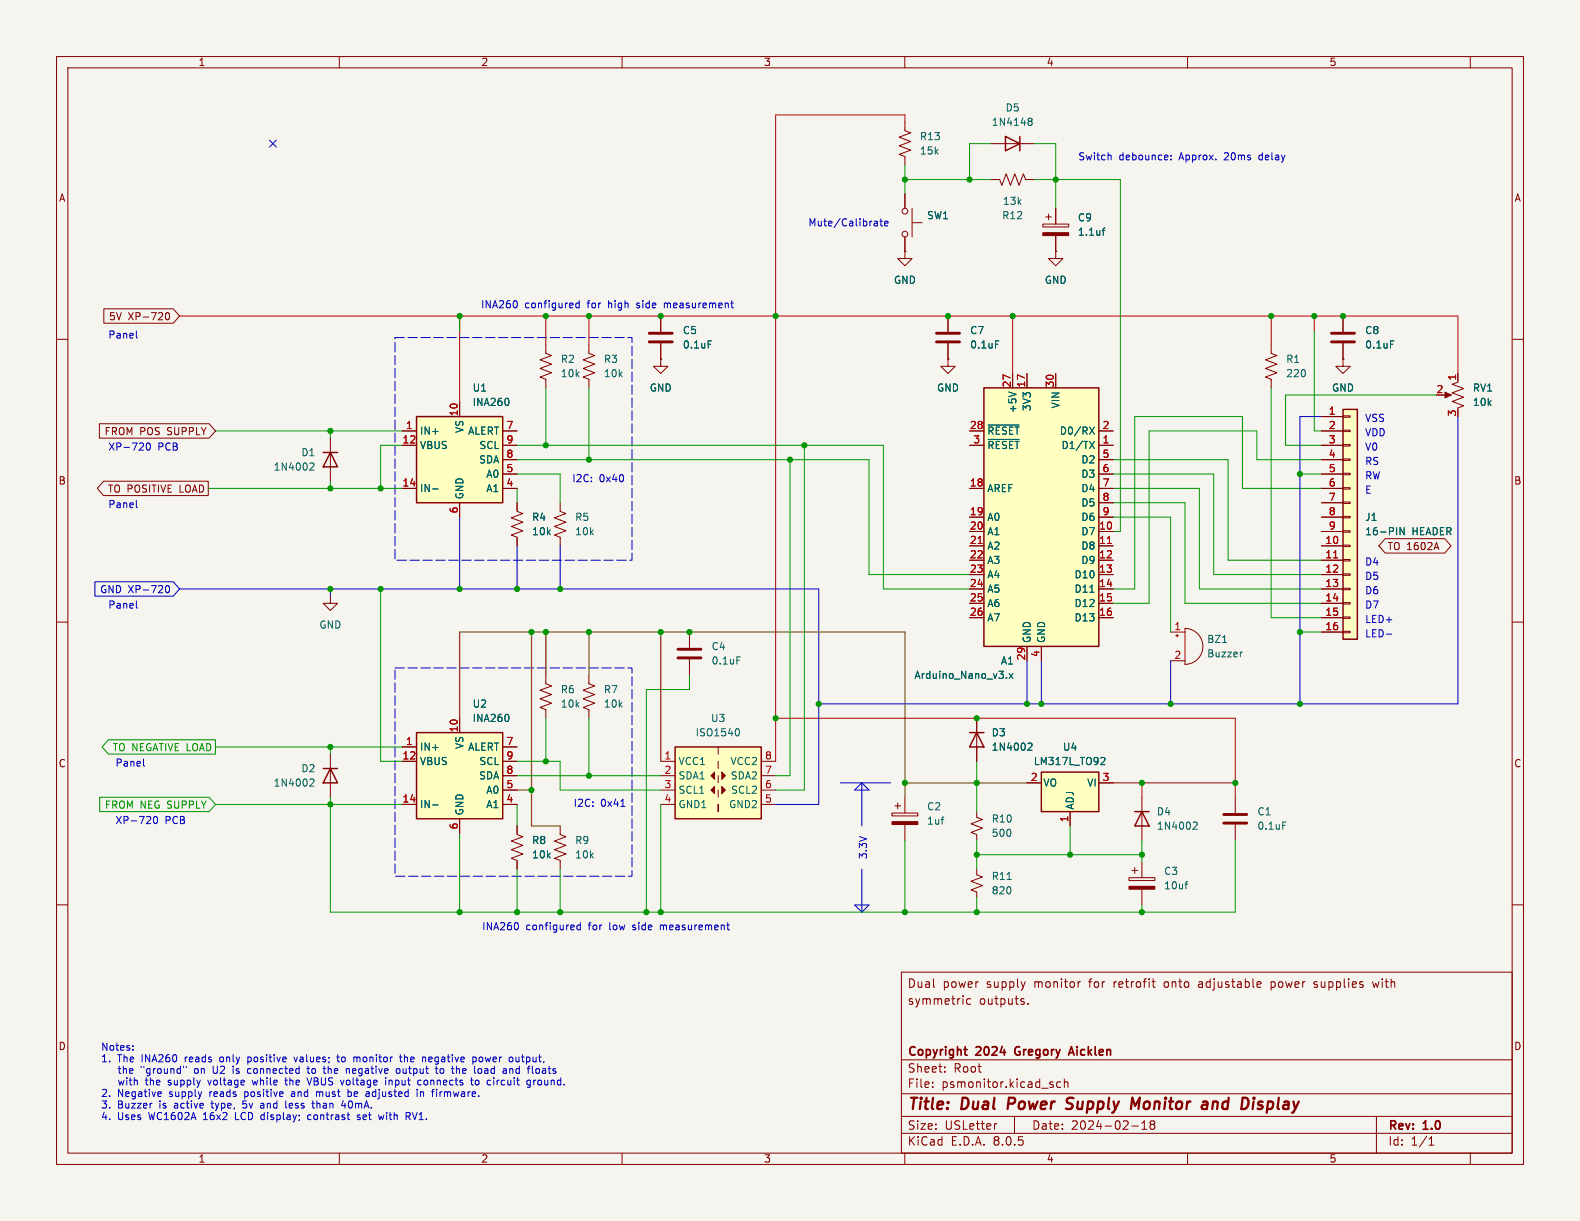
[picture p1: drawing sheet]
<svg xmlns="http://www.w3.org/2000/svg" width="279mm" height="216mm" viewBox="0 0 279 216" stroke-linecap="round" stroke-linejoin="round" font-family="sans-serif">
<path d="M0 0h279.4v215.9h-279.4z" fill="#f5f4ef" stroke="#f5f4ef" stroke-width=".18"/>
<g fill="none" stroke="#840000" stroke-width=".18">
<path d="M10 10h259.4v195.9h-259.4zM12 12h255.4v191.9h-255.4zM60 10v2M110 10v2M160 10v2M210 10v2M260 10v2M175.3 25.4h7.6M184.4 39.6h4.6v.5h-4.6zM184.9 38.4h1M185.4 37.8v1.1M186.7 36.8v2.8"/>
<path d="M10 60h2M116.8 55.9v2.8M160 44.5v1.2h1.3l-1.3 1.3-1.3-1.3h1.3M160 44.5h.1M167.6 55.9v2.8M186.7 44.5v1.2h1.3l-1.3 1.3-1.3-1.3h1.3M186.7 44.5h.1M186.7 41.7v2.8M267.4 60h2M58.4 77.5v7.6M116.8 63.5v1.3h1.3l-1.3 1.2-1.2-1.2h1.2M116.8 63.5h.1"/>
<path d="M116.8 60.7v2.8M167.6 63.5v1.3h1.3l-1.3 1.2-1.2-1.2h1.2M167.6 63.5h.1M167.6 60.7v2.8M224.8 61v1.5l1 .4-2 .7 2 .8-2 .8 2 .7-2 .8 1 .4v1.5M10 110h2M96.5 119.4v1.5l1 .4-2 .7 2 .8-2 .8 2 .7-2 .8 1 .4v1.5M104.1 119.4v1.5l1.1 .4-2.1 .7 2.1 .8-2.1 .8 2.1 .7-2.1 .8 1 .4v1.5M267.4 110h2M10 160h2M91.4 146.1v1.5l1.1 .4-2.1 .7 2.1 .8-2.1 .7 2.1 .8-2.1 .8 1 .3v1.6M199.6 155.2h4.6v.5h-4.6z"/>
<path d="M200.2 153.9h1M200.7 153.4v1M201.9 141v7.6M201.9 152.4v2.8M201.9 157.2v2.8M218.4 141v2.8M218.4 145.8v2.8M267.4 160h2M159.4 171.9h108v32h-108zM171.6 176.7l-.4-.1-.3 .3v.4l.2 .2h.5M181.1 177.2v.3M181.3 173.6l-.4 1"/>
<path d="M181.8 177.4v.2M191.1 173.6l-.3 .1-.2 .2M203.7 173.6h.6M203.9 174.4l.4 .2M212 174.1v.4M222.8 173.6l.2 .3-.7 .2M222.9 174.5l-.1 .1M224.8 174.5l.4 .1M224.8 173.6v1.5M225.2 173.6l-.4 .1M232.4 174.5l.4 .1M232.8 173.6l-.4 .1v.1v.2l.4 .1"/>
<path d="M242.7 173.6l.3 1 .3-.7M159.4 197.4h108M159.4 193.4h108M159.4 187.4h108M164.9 192.1v.2M164.9 191.4v.1M167.1 189.4v.2M167.1 188.7v.1M176.3 198.7l-.3 .1M179.4 197.4v3M186.1 191.8l.2 .2-.2 .3M186.1 191.3l.1 .1"/>
<path d="M187.6 191.4l-.5-.1-.2 .3v.4l.1 .2h.6M188.2 191.4l.2-.1 .4 .1 .1 .9M188.2 190.8v1.5M200.1 199.1h1.2M201.9 199.7h.9M201.9 198.6l.5-.4v1.5M203.6 198.8l-.2 .3v.3l.2 .3 .5-.1 .1-.2-.1-.4-.2-.2M203.6 198.8l-.2-.3 .2-.3 .5 .1 .1 .2-.3 .3M203.6 198.8h.3M243.4 197.4v6.5M60 203.9v2M110 203.9v2"/>
<path d="M159.4 200.4h108M160 203.9v2M210 203.9v2M252.7 202.5h.9M252.7 201.4l.4-.4v1.5M260 203.9v2"/>
</g>
<path d="M178.4 194.1l-.2 2M189.5 195.9a.85 .85 0 0 1-1 .1M189.6 194.1l-.7 .1a.46 .46 0 0 0-.3 .5 .46 .46 0 0 0 .4 .4l.5 .1M200.7 195.5l.9-1.4-.3 2M214.5 194.8l-.1 1.3M215.1 194.8l-.6 .2M222.4 196l.5 .1M222.8 194.8l-.2 .1-.1 .3 .2 .2h.3" fill="none" stroke="#840000" stroke-width=".4"/>
<path d="M170.5 185.6h.5M170.9 186.6h.1M179.6 185.3l-.1 .4 .1 .7M189 186.6l.5-1.5 .5 1.5M189.1 186.1h.7" fill="none" stroke="#840000" stroke-width=".3"/>
<path d="M114.8 58.9h4.1M165.6 58.9h4.1M114.8 60.5h4.1M165.6 60.5h4.1M216.4 145.5h4.1M216.4 144h4.1" fill="none" stroke="#840000" stroke-width=".51"/>
<g fill="none" stroke="#006464" stroke-width=".18">
<path d="M181.9 21.4h.1M181.9 21l.4-.1 .2 .1v.2l-.2 .2M182 21.4h.3M182 21.4l-.1 .1M182.3 21.4l.2 .3v.3l-.2 .2-.4-.1M194.9 40.8h.5M195.4 40.3l-.3 .2v1.1M125.2 60.3h.6M176 60.3h.6M55 81.9h.4l.1 .3-.8 .9h.8M209.5 156.3h.5M210 155.9l-.2 .1"/>
<path d="M211.2 145.4h.4l.1 .3-.8 .9h.8M226.8 145.4h.6"/>
</g>
<path d="M177.8 24.1l2.5 1.3-2.5 1.3zM180.3 24.1v2.6M57.1 80h2.6M58.4 80l1.3 2.6h-2.6zM200.7 143.5h2.5M201.9 143.5l1.3 2.6h-2.5z" fill="none" stroke="#840000" stroke-width=".25"/>
<g fill="#840000" stroke="#840000" stroke-width=".18">
<path d="M199.6 156.7h4.6v.5h-4.6z"/>
<path d="M184.4 41.1h4.6v.6h-4.6z"/>
</g>
<path d="M237.5 72.4h2.5v40.6h-2.5z" fill="#ffffc2"/>
<g fill="none" stroke="#840000" stroke-width=".18">
<path d="M175.3 31.8h1.5l.4 1 .7-2.1 .8 2.1 .8-2.1 .7 2.1 .8-2.1 .4 1.1h1.5M233.7 73.7h3.8M233.7 76.2h3.8M233.7 78.7h3.8M237.5 78.6h1.3v.3h-1.3zM237.5 76.1h1.3v.2h-1.3zM237.5 73.5h1.3v.3h-1.3zM233.7 96.5h3.8M233.7 99.1h3.8M233.7 81.3h3.8M233.7 83.8h3.8M233.7 86.4h3.8"/>
<path d="M233.7 88.9h3.8M233.7 91.4h3.8M233.7 94h3.8M237.5 98.9h1.3v.3h-1.3zM237.5 96.4h1.3v.2h-1.3zM237.5 93.9h1.3v.2h-1.3zM237.5 91.3h1.3v.3h-1.3zM237.5 88.8h1.3v.2h-1.3zM237.5 86.2h1.3v.3h-1.3zM237.5 83.7h1.3v.2h-1.3zM237.5 81.2h1.3v.2h-1.3zM233.7 101.6h3.8"/>
<path d="M233.7 104.1h3.8M233.7 106.7h3.8M233.7 109.2h3.8M233.7 111.8h3.8M237.5 111.6h1.3v.3h-1.3zM237.5 109.1h1.3v.2h-1.3zM237.5 106.6h1.3v.2h-1.3zM237.5 104h1.3v.3h-1.3zM237.5 101.5h1.3v.2h-1.3zM99.1 146.1v1.5l1 .4-2.1 .7 2.1 .8-2.1 .7 2.1 .8-2.1 .8 1.1 .3v1.6"/>
</g>
<path d="M237.5 72.4h2.5v40.6h-2.5z" fill="none" stroke="#840000" stroke-width=".25"/>
<path d="M235.8 98.6h.8" fill="none" stroke="#a90000" stroke-width=".18"/>
<path d="M248.3 93.3v1.3l-.7-1.3v1.3" fill="none" stroke="#006464" stroke-width=".18"/>
<path d="M73.7 129.5h15.2v15.3h-15.2z" fill="#ffffc2"/>
<path d="M73.7 129.5h15.2v15.3h-15.2z" fill="none" stroke="#840000" stroke-width=".25"/>
<path d="M71.1 132.1h2.6M71.1 134.6h2.6M81.3 127v2.5M88.9 132.1h2.5M88.9 134.6h2.5M88.9 139.7h2.5M88.9 137.2h2.5M71.1 142.2h2.6M81.3 144.8v2.5M88.9 142.2h2.5" fill="none" stroke="#840000" stroke-width=".18"/>
<path d="M89.9 126.4l.1 .4-.1 .7M76.5 142.3h1" fill="none" stroke="#006464" stroke-width=".18"/>
<path d="M119.4 132.1h15.2v12.7h-15.2z" fill="#ffffc2"/>
<path d="M57.1 135.9h2.6M58.4 135.9l1.3 2.5h-2.6zM119.4 132.1h15.2v12.7h-15.2z" fill="none" stroke="#840000" stroke-width=".25"/>
<g fill="none" stroke="#840000" stroke-width=".18">
<path d="M237.5 55.9v2.8M96.5 61v1.5l1 .4-2 .7 2 .8-2 .8 2 .7-2 .8 1 .4v1.5M104.1 61v1.5l1.1 .4-2.1 .7 2.1 .8-2.1 .8 2.1 .7-2.1 .8 1 .4v1.5M237.5 63.5v1.3h1.3l-1.3 1.2-1.3-1.2h1.3M237.5 63.5h.1M237.5 60.7v2.8M255.3 69.9h1M257.8 67.6l-1 .3 2 .8-2 .8 2 .7-2 .8 2 .8-1 .3v.3M257.8 66v1.3M99.1 88.9v1.5l1 .4-2.1 .8 2.1 .7-2.1 .8 2.1 .8-2.1 .7 1.1 .4v1.5M58.4 105.4v1.3h1.3l-1.3 1.3-1.3-1.3h1.3M121.9 111.8v2.8"/>
<path d="M121.9 116.6v2.8M58.4 133.4v7.6M116.8 134.6h2.6M116.8 137.2h2.6M116.8 139.7h2.6M127 132.1v1.3M127 134.6v1.3M127 137.2v1.2M127 139.7v1.3M134.6 134.6h2.6M134.6 137.2h2.6M134.6 139.7h2.6"/>
<path d="M116.8 142.2h2.6M127 142.2v1.3zM134.6 142.2h2.6M172.7 153.7v1l1 .4-2 .7 2 .8-2 .8 1 .3v1.1M172.7 143.5v1l1 .4-2 .8 2 .7-2 .8 1 .4v1"/>
</g>
<g fill="#840000" stroke="#840000" stroke-width=".18">
<path d="M125.7 137.2l.7-.7v1.3z"/>
<path d="M127.6 139.1l.7 .6-.7 .6z"/>
<path d="M127.6 136.5l.7 .7-.7 .6z"/>
<path d="M125.7 139.7l.7-.6v1.2z"/>
<path d="M255.5 69.3l1.2 .6-1.2 .5z"/>
</g>
<path d="M245.9 60.3h.6M130.3 116.1h.6M55 137.7l.4 .1 .1 .3-.8 .9h.8M130.3 128.8a.68 .68 0 0 1 .5 .7 .68 .68 0 0 1-.5 .6M178.1 155.5h.7" fill="none" stroke="#006464" stroke-width=".18"/>
<path d="M235.5 58.9h4M235.5 60.5h4M119.9 116.3h4.1M119.9 114.8h4.1" fill="none" stroke="#840000" stroke-width=".51"/>
<path d="M174 68.6h20.3v45.7h-20.3z" fill="#ffffc2"/>
<path d="M174 68.6h20.3v45.7h-20.3z" fill="none" stroke="#840000" stroke-width=".25"/>
<g fill="none" stroke="#840000" stroke-width=".18">
<path d="M160 21.6v1.5l1 .4-2 .8 2 .7-2 .8 2 .7-2 .8 1 .4v1.5M171.4 78.7h2.6M171.4 76.2h2.6M179.1 66v2.6M181.6 66v2.6M186.7 66v2.6M194.3 78.7h2.5M194.3 76.2h2.5M91.4 88.9v1.5l1.1 .4-2.1 .8 2.1 .7-2.1 .8 2.1 .8-2.1 .7 1 .4v1.5M171.4 94h2.6M171.4 96.5h2.6M171.4 99.1h2.6"/>
<path d="M171.4 86.4h2.6M171.4 91.4h2.6M194.3 94h2.5M194.3 96.5h2.5M194.3 99.1h2.5M194.3 86.4h2.5M194.3 91.4h2.5M194.3 81.3h2.5M194.3 83.8h2.5M194.3 88.9h2.5M171.4 101.6h2.6M171.4 104.1h2.6"/>
<path d="M171.4 106.7h2.6M171.4 109.2h2.6M181.6 114.3v2.5M184.1 114.3v2.5M194.3 101.6h2.5M194.3 104.1h2.5M194.3 106.7h2.5M194.3 109.2h2.5M207 111.8h2.5M207 116.8h2.5M207.9 112.4h.5M208.2 112.1v.5"/>
<path d="M209.5 111.1a3.2 3.2 0 0 1 3.2 3.2 3.2 3.2 0 0 1-3.2 3.2zM157.7 143.8h4.6v.5h-4.6zM158.2 142.5h1.1M158.7 142v1M160 141v2.8M160 145.8v2.8"/>
</g>
<g fill="none" stroke="#006464" stroke-width=".18">
<path d="M174.7 75.2h5.5M174.7 77.7h5.5M178.4 69.3l1.2 .4M192.7 78l.8 1.3M192.7 75.5l.8 1.3M193.5 78l-.8 1.3M193.5 75.5l-.8 1.3M178 119.8v.2M178.5 119.1l.6 .9M179.1 119.1l-.6 .9M192.7 104.7h.8M216.2 113.6h.7"/>
<path d="M219.7 115.3l-.2 .1M166.4 144.9h.5M166.8 144.5h.1"/>
</g>
<path d="M173 96.1h.7M195.8 96.1h.7" fill="none" stroke="#a90000" stroke-width=".18"/>
<path d="M157.7 145.3h4.6v.5h-4.6z" fill="#840000" stroke="#840000" stroke-width=".18"/>
<path d="M184.1 136.5h10.2v7h-10.2z" fill="#ffffc2"/>
<path d="M171.4 129.5h2.6M172.7 129.5l1.3 2.6h-2.6zM184.1 136.5h10.2v7h-10.2z" fill="none" stroke="#840000" stroke-width=".25"/>
<g fill="none" stroke="#840000" stroke-width=".18">
<path d="M160 34.3v2.5M161.3 39.4h1.8M161.3 36.8v5.1M160 41.9v2.6M172.7 127v7.6M181.6 138.4h2.5M194.3 138.4h2.5M189.2 143.5v2.6"/>
<circle cx="160" cy="37.3" r=".51"/>
<circle cx="160" cy="41.4" r=".51"/>
</g>
<path d="M182 131.4h.4l.1 .4-.8 .9h.8M194.9 133.9l.4 .1 .1 .3-.8 .9h.8" fill="none" stroke="#006464" stroke-width=".18"/>
<path d="M73.7 73.7h15.2v15.2h-15.2z" fill="#ffffc2"/>
<path d="M73.7 73.7h15.2v15.2h-15.2z" fill="none" stroke="#840000" stroke-width=".25"/>
<g fill="none" stroke="#840000" stroke-width=".18">
<path d="M160 34.3v2.5M186.7 36.8v2.8M18.4 54.6h12.2l1.1 1.3-1.1 1.3h-12.2zM29.4 55.3h.2a.68 .68 0 0 1 .4 .6 .68 .68 0 0 1-.4 .7 .84 .84 0 0 1-.2-1.3zM116.8 55.9v2.8M160 44.5h.1M160 41.9v2.6M167.6 55.9v2.8M186.7 44.5h.1M186.7 41.7v2.8M237.5 55.9v2.8M17.6 74.9h19.4l1.1 1.3-1.1 1.3h-19.4z"/>
<path d="M71.1 76.2h2.6M71.1 78.7h2.6M81.3 71.1v2.6M88.9 76.2h2.5M88.9 78.7h2.5M116.8 63.5h.1M116.8 60.7v2.8M167.6 63.5h.1M167.6 60.7v2.8M171.4 76.2h2.6M171.4 78.7h2.6M179.1 66v2.6"/>
<path d="M181.6 66v2.6M186.7 66v2.6M194.3 76.2h2.5M194.3 78.7h2.5M233.7 76.2h3.8M233.7 78.7h3.8M233.7 73.7h3.8M237.5 63.5h.1M237.5 60.7v2.8M257.8 66v1.3M18.3 85.1h18.5v2.5h-18.5l-1.1-1.2zM71.1 86.4h2.6"/>
<path d="M81.3 88.9v2.5M88.9 86.4h2.5M88.9 83.8h2.5M88.9 81.3h2.5M91.4 88.9v1.3M91.4 95.3v1.2M171.4 86.4h2.6M171.4 96.5h2.6M171.4 99.1h2.6M171.4 91.4h2.6M171.4 94h2.6M194.3 86.4h2.5"/>
<path d="M194.3 83.8h2.5M194.3 81.3h2.5M194.3 96.5h2.5M194.3 99.1h2.5M194.3 88.9h2.5M194.3 91.4h2.5M194.3 94h2.5M233.7 86.4h3.8M233.7 83.8h3.8M233.7 81.3h3.8M233.7 96.5h3.8M233.7 99.1h3.8"/>
<path d="M233.7 88.9h3.8M233.7 91.4h3.8M233.7 94h3.8M245 95.2h10.5l1.1 1.3-1.1 1.3h-10.5l-1.2-1.3zM171.4 101.6h2.6M171.4 104.1h2.6M171.4 106.7h2.6M171.4 109.2h2.6M181.6 114.3v2.5M184.1 114.3v2.5M194.3 101.6h2.5M194.3 104.1h2.5"/>
<path d="M194.3 106.7h2.5M194.3 109.2h2.5M233.7 101.6h3.8M233.7 104.1h3.8M233.7 106.7h3.8M233.7 109.2h3.8M233.7 111.8h3.8M71.1 132.1h2.6M71.1 134.6h2.6M81.3 127v2.5M88.9 132.1h2.5M88.9 134.6h2.5"/>
<path d="M88.9 139.7h2.5M88.9 137.2h2.5M172.7 127v2.5M172.7 132.1v2.5M181.6 138.4h2.5M194.3 138.4h2.5M71.1 142.2h2.6M81.3 144.8v2.5M88.9 142.2h2.5M91.4 146.1v1.2M91.4 152.4v1.3M189.2 143.5v2.6"/>
</g>
<g fill="none" stroke="#006464" stroke-width=".18">
<path d="M194.9 40.8h.5M195.4 40.3l-.3 .2v1.1M89.9 70.6l.1 .3-.1 .7M125.2 60.3h.6M174.7 75.2h5.5M174.7 77.7h5.5M176 60.3h.6M178.4 69.3l1.2 .4M192.7 78l.8 1.3M192.7 75.5l.8 1.3M193.5 78l-.8 1.3M193.5 75.5l-.8 1.3"/>
<path d="M245.9 60.3h.6M76.5 86.5h1M248.3 93.3v1.3l-.7-1.3v1.3M178 119.8v.2M178.5 119.1l.6 .9M179.1 119.1l-.6 .9M192.7 104.7h.8M89.9 126.4l.1 .4-.1 .7M182 131.4h.4l.1 .4-.8 .9h.8M194.9 133.9l.4 .1 .1 .3-.8 .9h.8M76.5 142.3h1"/>
</g>
<path d="M19.2 130.8h18.9v2.6h-18.9l-1.1-1.3zM17.6 141h19.4l1.1 1.2-1.1 1.3h-19.4zM81.3 147.3v14h137.1v-12.7M91.4 142.2v3.9M116.8 142.2v19.1M160 148.6v12.7M201.9 160v1.3" fill="none" stroke="#008400" stroke-width=".18"/>
<path d="M47.7 24.8l1.2 1.2M48.9 24.8l-1.2 1.2M91.4 96.5v7.6M99.1 96.5v7.6M16.8 102.9h13.8l1.1 1.2-1.1 1.3h-13.8zM29.4 103.6l.2-.1a.68 .68 0 0 1 .4 .7 .68 .68 0 0 1-.4 .6 .84 .84 0 0 1-.2-1.2z" fill="none" stroke="#000084" stroke-width=".18"/>
<g fill="none" stroke="#0000c2" stroke-width=".18">
<path d="M154.7 39.1l.4 .1 .1 .8M155.2 39.9l-.5 .1M155.2 39.4l-.5 .1M155.6 39.1h.5M155.8 38.7v1.1l.3 .2M156.4 39.5l.6-.1v-.2l-.4-.1-.2 .2 .1 .6h.5M196.1 27.4l.4 .2v.7M207.1 28.1v.2M207.1 27.5v.1M24.1 58.5v1.1l.2 .2M91.4 53.3l.1 .3-.1 .7M102.4 53.2v1.2"/>
<path d="M102.4 53.6h-.3l-.3 .2 .1 .6h.5M117.5 53.6v.8M117.7 53.6l-.2 .1M129.2 53.6h.5M129.5 54.4h.2M26 78.4l.2-.1a.68 .68 0 0 1 .4 .7 .68 .68 0 0 1-.4 .6 .84 .84 0 0 1-.2-1.2zM233.7 73.7h-3.8v50.8M257.8 73.7v50.8h-113M24.1 88.5v1.1l.2 .2M81.3 91.4v12.7M24.1 106.3v1.1l.2 .1M31.7 104.1h113.1v38.1h-7.6"/>
<path d="M58.4 104.1v1.3M181.6 116.8v7.7M184.1 116.8v7.7M207 116.8v7.7M245.1 112.1h1M25.4 134.2v1.1l.2 .2M148.6 138.4h8.9M151.1 139.7l1.3-1.3 1.3 1.3zM152.4 138.4v7.7M27.3 144.4h.1a.68 .68 0 0 1 .5 .6 .68 .68 0 0 1-.5 .6 .84 .84 0 0 1-.1-1.2zM109.8 142.6h.7M152.4 153.7v7.6"/>
<path d="M91.6 163.3l.1 .3-.1 .7M102.6 163.1v1.3M102.6 163.6h-.3l-.3 .2 .1 .6h.5M116.8 163.6v.8M117 163.6l-.2 .1M128.5 163.6h.5M128.7 164.4h.3M151.1 160h2.6l-1.3 1.3zM23.5 185.6v.1M23.5 184.9v.1M28.1 193l.4 .1v.2l-.6 .2M28.5 193.8l-.4 .1"/>
<path d="M29.7 191.8h.2M29.8 191.1l-.1 .1 .2 .2M32.9 188.5v.3M34.5 189l-.1 .2 .1 .5M36.7 191l.4 .8 .3-.8M37.7 188.5v1.1l.1 .1 .4 .1M42.9 195.8l.2 .1M43.6 194.7h-.6l-.1 .6 .2-.2M43.8 186.9v1.3M43.8 187.7l.1 .1M43.9 186.9l-.1 .1M44.4 189.7l-.4 .1"/>
<path d="M44.6 191l.3 .8 .2-.6 .2 .6M46.1 195.8l.1 .1h.3M46.5 195.5h-.3l-.1 .1M50.4 191h.4M50.5 190.6v1.1l.3 .1M50.5 194.7v1.1l.2 .1M51.7 193l-.1 .1M51.7 193.4l-.2 .2 .2 .3M52 186.9l.3 .9 .3-.9M54.3 189h.5M54.5 188.5v1.1l.3 .2M54.9 197.1l-.4 .1-.1 .2 .1 .5 .4 .1"/>
<path d="M55.1 190.6l-.4 1.2M55.1 195.1h.5M55.3 194.7v1.1l.3 .1M55.4 189l-.3 .2v.4l.3 .2M56 193v.9M56.3 193l-.3 .2M58 188.5v1.3M58.4 189l-.4 .1M59.5 186.9h.5M59.7 186.5v1.1l.3 .2M60.7 194.6l-.3 .9h.8M61 195.1v.8"/>
<path d="M61.2 191.6l.2 .2M61.4 191.1l-.2 .1M61.5 192.6v1.3M62 193.1l.1 .1M62.1 193.8l-.2 .1-.4-.1M62.8 189h-.3l-.2 .1 .1 .6 .4 .1M62.8 186.9l.3 .2M62.9 189.3l-.6 .1M63.1 187.1v.7M63.3 186.9l-.2 .2M63.7 197.2l-.3-.1-.2 .3 .5 .3M63.7 197.8l-.2 .2-.3-.1"/>
<path d="M65.2 193.1l.1 .8M65.3 193.8l-.4 .1M65.3 193.3l-.4 .1M67.9 197.1l-.2 .9-.3-.6-.2 .6M68.8 191v.8M68.9 191.1h-.1M69.3 191.1v.7M70.2 189h.3l.2 .2v.5l-.2 .1-.3-.1M70.6 186.9h.5M70.8 186.5v1.1l.3 .2M71.3 189v.6l.3 .2M71.5 186.5v1.3"/>
<path d="M71.7 186.9l-.2 .1M71.8 196.7h.5l.3 .3-.2 .3-.6 .1M72.1 197.4l.5 .6M73.8 193v.9M74.4 193v.9M74.5 191.8h-.1M74.7 193l-.3 .2M75.1 191.1l-.1 .1v.5l.2 .1h.3M75.2 187l.1 .8M75.9 187v.7M76.4 187.2l-.6 .1M77.2 193v.9"/>
<path d="M77.9 189l-.1 .6 .3 .2 .3-.1 .1-.1-.1-.6M81.9 189v.7M82.4 189.3l-.6 .1M83.2 191h.5M83.6 191.8h.1M83.6 187l.4-.1 .2 .3-.1 .5h-.5M83.6 186.9v1.3M84.1 191.1l.2-.1 .3 .1 .1 .5-.1 .2h-.3l-.2-.1zM84.9 186.9l-.2 .3v.3l.2 .3M86.2 189.3h-.3l-.2 .2v.2l.5 .1M87.9 191v.8M88.2 191l-.3 .2"/>
<path d="M90.6 189l.1 .8M91.2 186.9v.7l.4 .2M91.3 189.1v.6M94.4 191v.8M94.7 191l-.3 .2M95.3 189l.1 .2-.1 .5M95.3 191l-.2 .2v.4l.2 .2"/>
</g>
<path d="M69.8 59.7h42v39.4h-42zM69.8 118.1h42v36.8h-42z" fill="none" stroke="#0000c2" stroke-width=".18" stroke-dasharray="1.7 .6"/>
<g fill="none" stroke="#009600" stroke-width=".18">
<path d="M160 31.8h15.3M160 29.2v5.1M175.3 25.4h-3.9v6.4M182.9 31.8h15.2v62.2h-1.3M182.9 25.4h3.8v11.4M81.3 55.9v2.5M232.4 58.4v17.8h1.3M38.1 76.2h33M58.4 76.2v1.3M71.1 78.7h-3.8v7.7M91.4 78.7h64.8v25.4h15.2M96.5 68.6v10.1"/>
<path d="M104.1 68.6v12.7M142.2 78.7v61h-5M224.8 68.6v40.6h8.9M254 69.9h-26.7v8.8h6.4M36.8 86.4h34.3M58.4 85.1v1.3M91.4 81.3h62.3v20.3h17.7M91.4 83.8h7.7v5.1M91.4 86.4v2.5M139.7 81.3v55.9h-2.5M196.8 86.4h15.3v17.7h21.6M196.8 83.8h17.8v17.8h19.1"/>
<path d="M196.8 81.3h20.4v17.8h16.5M196.8 88.9h12.7v17.8h24.2M196.8 91.4h10.2v20.4M229.9 83.8h3.8M233.7 86.4h-14v-12.7h-19v30.4h-3.9M233.7 81.3h-11.5v-5.1h-19v30.5h-6.4M67.3 104.1v30.5h3.8M121.9 119.4v2.5h-7.6v39.4M229.9 111.8h3.8M38.1 132.1h33M58.4 132.1v1.3M91.4 134.6h7.7v5.1h17.7"/>
<path d="M91.4 137.2h25.4M96.5 127v7.6M104.1 127v10.2M172.7 134.6v8.9M38.1 142.2h33M58.4 141v20.3h22.9M91.4 153.7v7.6M99.1 153.7v7.6M172.7 148.6v5.1M172.7 158.8v2.5M172.7 151.1h29.2M189.2 146.1v5"/>
<path d="M201.9 148.6v3.8"/>
</g>
<path d="M94 111.8v34.3h5.1M96.5 111.8v7.6M104.1 111.8v7.6M116.8 111.8v22.8M81.3 127v-15.2h78.7v29.2M91.4 139.7h2.6M160 138.4h21.6" fill="none" stroke="#848400" stroke-width=".25"/>
<path d="M160 21.6v-1.3h-22.8v114.3M31.7 55.9h226.1v10.1M81.3 55.9v15.2M96.5 55.9v5.1M104.1 55.9v5.1M179.1 55.9v10.1M224.8 55.9v5.1M232.4 55.9v2.5M137.2 127h81.2v14M196.8 138.4h21.6M201.9 138.4v2.6" fill="none" stroke="#c20000" stroke-width=".18"/>
<path d="M173 96.1h.7M195.8 96.1h.7M235.8 98.6h.8" fill="none" stroke="#a90000" stroke-width=".18"/>
<g fill="#009600" stroke="#009600" stroke-width=".18">
<circle cx="237.5" cy="55.9" r=".46"/>
<circle cx="232.4" cy="55.9" r=".46"/>
<circle cx="224.8" cy="55.9" r=".46"/>
<circle cx="229.9" cy="83.8" r=".46"/>
<circle cx="186.7" cy="31.8" r=".46"/>
<circle cx="179.1" cy="55.9" r=".46"/>
<circle cx="171.4" cy="31.8" r=".46"/>
<circle cx="172.7" cy="161.3" r=".46"/>
<circle cx="172.7" cy="151.1" r=".46"/>
<circle cx="160" cy="161.3" r=".46"/>
<circle cx="201.9" cy="138.4" r=".46"/>
<circle cx="218.4" cy="138.4" r=".46"/>
<circle cx="201.9" cy="161.3" r=".46"/>
<circle cx="201.9" cy="151.1" r=".46"/>
<circle cx="160" cy="138.4" r=".46"/>
<circle cx="172.7" cy="138.4" r=".46"/>
<circle cx="189.2" cy="151.1" r=".46"/>
<circle cx="160" cy="31.8" r=".46"/>
<circle cx="184.1" cy="124.5" r=".46"/>
<circle cx="172.7" cy="127" r=".46"/>
<circle cx="181.6" cy="124.5" r=".46"/>
<circle cx="167.6" cy="55.9" r=".46"/>
<circle cx="229.9" cy="124.5" r=".46"/>
<circle cx="207" cy="124.5" r=".46"/>
<circle cx="229.9" cy="111.8" r=".46"/>
<circle cx="91.4" cy="104.1" r=".46"/>
<circle cx="99.1" cy="104.1" r=".46"/>
<circle cx="104.1" cy="111.8" r=".46"/>
<circle cx="96.5" cy="111.8" r=".46"/>
<circle cx="137.2" cy="55.9" r=".46"/>
<circle cx="142.2" cy="78.7" r=".46"/>
<circle cx="139.7" cy="81.3" r=".46"/>
<circle cx="116.8" cy="55.9" r=".46"/>
<circle cx="104.1" cy="55.9" r=".46"/>
<circle cx="104.1" cy="81.3" r=".46"/>
<circle cx="58.4" cy="132.1" r=".46"/>
<circle cx="67.3" cy="104.1" r=".46"/>
<circle cx="81.3" cy="104.1" r=".46"/>
<circle cx="58.4" cy="104.1" r=".46"/>
<circle cx="94" cy="111.8" r=".46"/>
<circle cx="91.4" cy="161.3" r=".46"/>
<circle cx="81.3" cy="161.3" r=".46"/>
<circle cx="99.1" cy="161.3" r=".46"/>
<circle cx="58.4" cy="142.2" r=".46"/>
<circle cx="144.8" cy="124.5" r=".46"/>
<circle cx="137.2" cy="127" r=".46"/>
<circle cx="121.9" cy="111.8" r=".46"/>
<circle cx="116.8" cy="111.8" r=".46"/>
<circle cx="94" cy="139.7" r=".46"/>
<circle cx="104.1" cy="137.2" r=".46"/>
<circle cx="96.5" cy="134.6" r=".46"/>
<circle cx="114.3" cy="161.3" r=".46"/>
<circle cx="116.8" cy="161.3" r=".46"/>
<circle cx="67.3" cy="86.4" r=".46"/>
<circle cx="96.5" cy="78.7" r=".46"/>
<circle cx="81.3" cy="55.9" r=".46"/>
<circle cx="96.5" cy="55.9" r=".46"/>
<circle cx="58.4" cy="76.2" r=".46"/>
<circle cx="58.4" cy="86.4" r=".46"/>
</g>
<g font-size="2.8" fill="#840000">
<text x="160.4" y="196.8">Title:</text>
<text x="170.1" y="196.8">Dual</text>
<text x="179" y="196.8">Power</text>
<text x="190.2" y="196.8">Supply</text>
<text x="202.5" y="196.8">Monitor</text>
<text x="215.8" y="196.8">and</text>
<text x="223.6" y="196.8">Display</text>
</g>
<g font-size="2.1" fill="#840000">
<text x="160.4" y="177.9">symmetric</text>
<text x="160.4" y="174.9">Dual</text>
<text x="166.7" y="174.9">power</text>
<text x="173.1" y="177.9">outputs.</text>
<text x="174.5" y="174.9">supply</text>
<text x="183" y="174.9">monitor</text>
<text x="192.9" y="174.9">for</text>
<text x="197.3" y="174.9">retrofit</text>
<text x="206.4" y="174.9">onto</text>
<text x="212.6" y="174.9">adjustable</text>
<text x="225.6" y="174.9">power</text>
<text x="233.4" y="174.9">supplies</text>
<text x="244" y="174.9">with</text>
<text x="160.4" y="189.9">Sheet:</text>
<text x="160.4" y="187.1">Copyright</text>
<text x="168.6" y="189.9">Root</text>
<text x="172.7" y="187.1">2024</text>
<text x="180.2" y="187.1">Gregory</text>
<text x="190.4" y="187.1">Aicklen</text>
<text x="160.4" y="192.6">File:</text>
<text x="166.5" y="192.6">psmonitor.kicad_sch</text>
<text x="160.4" y="202.8">KiCad</text>
<text x="160.4" y="200">Size:</text>
<text x="167.1" y="200">USLetter</text>
<text x="168.1" y="202.8">E.D.A.</text>
<text x="175.7" y="202.8">8.0.5</text>
<text x="182.4" y="200">Date:</text>
<text x="189.4" y="200">2024-02-18</text>
<text x="245.4" y="200.2">Rev:</text>
<text x="245.4" y="202.8">Id:</text>
<text x="249.5" y="202.8">1/1</text>
<text x="251.8" y="200.2">1.0</text>
</g>
<g font-size="1.8" fill="#840000">
<text x="35" y="11.9">1</text>
<text x="85" y="11.9">2</text>
<text x="135" y="11.9">3</text>
<text x="185" y="11.9">4</text>
<text x="235" y="11.9">5</text>
<text x="10.3" y="35.9">A</text>
<text x="267.7" y="35.9">A</text>
<text x="19.2" y="56.8">5V</text>
<text x="22.6" y="56.8">XP-720</text>
<text x="18.4" y="77.2">FROM POS</text>
<text x="29.7" y="77.2">SUPPLY</text>
<text x="10.3" y="85.9">B</text>
<text x="19" y="87.3">TO POSITIVE LOAD</text>
<text x="267.7" y="85.9">B</text>
<text x="245.3" y="97.5">TO 1602A</text>
<text x="10.3" y="135.9">C</text>
<text x="267.7" y="135.9">C</text>
<text x="10.3" y="185.9">D</text>
<text x="267.7" y="185.9">D</text>
<text x="35" y="205.8">1</text>
<text x="85" y="205.8">2</text>
<text x="135" y="205.8">3</text>
<text x="185" y="205.8">4</text>
<text x="235" y="205.8">5</text>
</g>
<g font-size="1.8" fill="#006464">
<text x="175.3" y="22.5">1N4148</text>
<text x="177.7" y="19.9">D5</text>
<text x="162.6" y="27.5">15k</text>
<text x="162.6" y="25">R13</text>
<text x="163.8" y="39">SW1</text>
<text x="177.1" y="39">R12</text>
<text x="177.2" y="36.4">13k</text>
<text x="190.5" y="39.3">C9</text>
<text x="190.5" y="41.9">1.1uf</text>
<text x="158" y="50.4">GND</text>
<text x="184.7" y="50.4">GND</text>
<text x="120.7" y="59.3">C5</text>
<text x="171.5" y="59.3">C7</text>
<text x="241.3" y="59.3">C8</text>
<text x="99.1" y="64.4">R2</text>
<text x="106.7" y="64.4">R3</text>
<text x="120.7" y="61.8">0.1uF</text>
<text x="171.5" y="61.8">0.1uF</text>
<text x="227.3" y="64.4">R1</text>
<text x="241.3" y="61.8">0.1uF</text>
<text x="83.5" y="69.4">U1</text>
<text x="83.5" y="72">INA260</text>
<text x="99.1" y="66.9">10k</text>
<text x="106.7" y="66.9">10k</text>
<text x="114.8" y="69.4">GND</text>
<text x="165.6" y="69.4">GND</text>
<text x="227.3" y="66.9">220</text>
<text x="235.5" y="69.4">GND</text>
<text x="260.4" y="69.4">RV1</text>
<text x="260.4" y="72">10k</text>
<text x="74.2" y="77.1">IN+</text>
<text x="82.1" y="76.7" transform="rotate(-90 82.1 76.7)">VS</text>
<text x="82.7" y="77.1">ALERT</text>
<text x="174.5" y="77.1">~{RESET}</text>
<text x="179.9" y="73.2" transform="rotate(-90 179.9 73.2)">+5V</text>
<text x="182.5" y="72.8" transform="rotate(-90 182.5 72.8)">3V3</text>
<text x="187.3" y="77.1">D0/RX</text>
<text x="187.6" y="72.3" transform="rotate(-90 187.6 72.3)">VIN</text>
<text x="48.3" y="83.4">1N4002</text>
<text x="53.2" y="80.9">D1</text>
<text x="74.2" y="79.6">VBUS</text>
<text x="84.6" y="82.1">SDA</text>
<text x="84.7" y="79.6">SCL</text>
<text x="174.5" y="79.6">~{RESET}</text>
<text x="187.6" y="79.6">D1/TX</text>
<text x="191.1" y="82.1">D2</text>
<text x="74.2" y="87.2">IN-</text>
<text x="82.1" y="88.4" transform="rotate(-90 82.1 88.4)">GND</text>
<text x="85.9" y="87.2">A1</text>
<text x="85.9" y="84.7">A0</text>
<text x="174.5" y="87.2">AREF</text>
<text x="191.1" y="84.7">D3</text>
<text x="191.1" y="87.2">D4</text>
<text x="191.1" y="89.8">D5</text>
<text x="94" y="92.3">R4</text>
<text x="94" y="94.8">10k</text>
<text x="101.6" y="92.3">R5</text>
<text x="101.6" y="94.8">10k</text>
<text x="174.5" y="92.3">A0</text>
<text x="174.5" y="94.8">A1</text>
<text x="191.1" y="94.8">D7</text>
<text x="191.1" y="92.3">D6</text>
<text x="241.3" y="92.3">J1</text>
<text x="241.3" y="94.8">16-PIN</text>
<text x="249.7" y="94.8">HEADER</text>
<text x="174.5" y="97.4">A2</text>
<text x="174.5" y="99.9">A3</text>
<text x="191.1" y="97.4">D8</text>
<text x="191.1" y="99.9">D9</text>
<text x="174.5" y="102.5">A4</text>
<text x="174.5" y="105">A5</text>
<text x="174.5" y="107.5">A6</text>
<text x="189.9" y="102.5">D10</text>
<text x="189.9" y="105">D11</text>
<text x="189.9" y="107.5">D12</text>
<text x="56.4" y="111.4">GND</text>
<text x="174.5" y="110.1">A7</text>
<text x="182.5" y="113.8" transform="rotate(-90 182.5 113.8)">GND</text>
<text x="185" y="113.8" transform="rotate(-90 185 113.8)">GND</text>
<text x="189.9" y="110.1">D13</text>
<text x="213.4" y="113.9">BZ1</text>
<text x="125.7" y="115.2">C4</text>
<text x="125.7" y="117.7">0.1uF</text>
<text x="176.9" y="117.7">A1</text>
<text x="213.4" y="116.4">Buzzer</text>
<text x="83.5" y="125.3">U2</text>
<text x="99.1" y="122.8">R6</text>
<text x="99.1" y="125.3">10k</text>
<text x="106.7" y="122.8">R7</text>
<text x="106.7" y="125.3">10k</text>
<text x="161.6" y="120.2">Arduino_Nano_v3.x</text>
<text x="83.5" y="127.9">INA260</text>
<text x="122.9" y="130.4">ISO1540</text>
<text x="125.6" y="127.9">U3</text>
<text x="175.3" y="130.4">D3</text>
<text x="53.2" y="136.8">D2</text>
<text x="74.2" y="132.9">IN+</text>
<text x="74.2" y="135.5">VBUS</text>
<text x="82.1" y="132.5" transform="rotate(-90 82.1 132.5)">VS</text>
<text x="82.7" y="132.9">ALERT</text>
<text x="84.7" y="135.5">SCL</text>
<text x="119.9" y="135.5">VCC1</text>
<text x="129.1" y="135.5">VCC2</text>
<text x="175.3" y="132.9">1N4002</text>
<text x="182.7" y="135.5">LM317L_TO92</text>
<text x="187.9" y="132.9">U4</text>
<text x="48.3" y="139.3">1N4002</text>
<text x="74.2" y="143.1">IN-</text>
<text x="84.6" y="138">SDA</text>
<text x="85.9" y="143.1">A1</text>
<text x="85.9" y="140.6">A0</text>
<text x="119.9" y="138">SDA1</text>
<text x="119.9" y="140.6">SCL1</text>
<text x="119.9" y="143.1">GND1</text>
<text x="128.8" y="143.1">GND2</text>
<text x="129.1" y="138">SDA2</text>
<text x="129.2" y="140.6">SCL2</text>
<text x="163.8" y="143.5">C2</text>
<text x="184.4" y="139.3">VO</text>
<text x="190.1" y="143.3" transform="rotate(-90 190.1 143.3)">ADJ</text>
<text x="192.2" y="139.3">VI</text>
<text x="82.1" y="144.3" transform="rotate(-90 82.1 144.3)">GND</text>
<text x="94" y="149.5">R8</text>
<text x="101.6" y="149.5">R9</text>
<text x="163.8" y="146">1uf</text>
<text x="175.3" y="148.2">500</text>
<text x="175.3" y="145.6">R10</text>
<text x="204.5" y="144.4">D4</text>
<text x="204.5" y="146.9">1N4002</text>
<text x="222.3" y="144.4">C1</text>
<text x="222.3" y="146.9">0.1uF</text>
<text x="94" y="152">10k</text>
<text x="101.6" y="152">10k</text>
<text x="175.3" y="155.8">R11</text>
<text x="205.7" y="154.9">C3</text>
<text x="175.3" y="158.3">820</text>
<text x="205.7" y="157.5">10uf</text>
</g>
<g font-size="1.8" fill="#0000c2">
<text x="190.6" y="28.6">Switch</text>
<text x="197.9" y="28.6">debounce:</text>
<text x="208.7" y="28.6">Approx.</text>
<text x="216.8" y="28.6">20ms</text>
<text x="223.1" y="28.6">delay</text>
<text x="142.8" y="40.2">Mute/Calibrate</text>
<text x="19" y="59.9">Panel</text>
<text x="85" y="54.7">INA260</text>
<text x="92.8" y="54.7">configured</text>
<text x="104" y="54.7">for</text>
<text x="107.8" y="54.7">high</text>
<text x="113.1" y="54.7">side</text>
<text x="118.1" y="54.7">measurement</text>
<text x="241.3" y="77.2">VDD</text>
<text x="241.3" y="74.7">VSS</text>
<text x="19" y="79.8">XP-720</text>
<text x="27.9" y="79.8">PCB</text>
<text x="241.3" y="79.8">V0</text>
<text x="241.3" y="82.3">RS</text>
<text x="19" y="89.9">Panel</text>
<text x="101.1" y="85.3">I2C:</text>
<text x="106" y="85.3">0x40</text>
<text x="241.3" y="84.8">RW</text>
<text x="241.3" y="87.4">E</text>
<text x="241.3" y="100.1">D4</text>
<text x="19" y="107.7">Panel</text>
<text x="241.3" y="107.7">D7</text>
<text x="241.3" y="102.6">D5</text>
<text x="241.3" y="105.2">D6</text>
<text x="241.3" y="110.2">LED+</text>
<text x="241.3" y="112.8">LED-</text>
<text x="20.3" y="135.6">Panel</text>
<text x="101.3" y="142.8">I2C:</text>
<text x="106.2" y="142.8">0x41</text>
<text x="20.3" y="145.8">XP-720</text>
<text x="29.2" y="145.8">PCB</text>
<text x="153.5" y="152" transform="rotate(-90 153.5 152)">3.3V</text>
<text x="85.2" y="164.7">INA260</text>
<text x="93" y="164.7">configured</text>
<text x="104.2" y="164.7">for</text>
<text x="108" y="164.7">low</text>
<text x="112.3" y="164.7">side</text>
<text x="117.4" y="164.7">measurement</text>
<text x="17.8" y="186">Notes:</text>
<text x="17.8" y="188">1.</text>
<text x="20.8" y="188">The</text>
<text x="21.3" y="190.1">the</text>
<text x="25.1" y="188">INA260</text>
<text x="25.4" y="190.1">&quot;ground&quot;</text>
<text x="33" y="188">reads</text>
<text x="35.1" y="190.1">on</text>
<text x="38.5" y="190.1">U2</text>
<text x="39.3" y="188">only</text>
<text x="42.2" y="190.1">is</text>
<text x="44.4" y="188">positive</text>
<text x="45" y="190.1">connected</text>
<text x="52.9" y="188">values;</text>
<text x="55.9" y="190.1">to</text>
<text x="58.9" y="190.1">the</text>
<text x="60.7" y="188">to</text>
<text x="63.1" y="190.1">negative</text>
<text x="63.8" y="188">monitor</text>
<text x="72.2" y="190.1">output</text>
<text x="72.2" y="188">the</text>
<text x="76.4" y="188">negative</text>
<text x="79.4" y="190.1">to</text>
<text x="82.4" y="190.1">the</text>
<text x="85.4" y="188">power</text>
<text x="86.6" y="190.1">load</text>
<text x="91.8" y="190.1">and</text>
<text x="92.1" y="188">output,</text>
<text x="96.5" y="190.1">floats</text>
<text x="17.8" y="194.2">2.</text>
<text x="17.8" y="196.2">3.</text>
<text x="20.8" y="194.2">Negative</text>
<text x="20.8" y="196.2">Buzzer</text>
<text x="21.3" y="192.1">with</text>
<text x="26.3" y="192.1">the</text>
<text x="28.3" y="196.2">is</text>
<text x="30" y="194.2">supply</text>
<text x="30.4" y="192.1">supply</text>
<text x="31.1" y="196.2">active</text>
<text x="37.3" y="194.2">reads</text>
<text x="37.7" y="192.1">voltage</text>
<text x="37.9" y="196.2">type,</text>
<text x="43.6" y="196.2">5v</text>
<text x="43.7" y="194.2">positive</text>
<text x="45.8" y="192.1">while</text>
<text x="46.9" y="196.2">and</text>
<text x="51.6" y="196.2">less</text>
<text x="51.8" y="192.1">the</text>
<text x="52.2" y="194.2">and</text>
<text x="55.9" y="192.1">VBUS</text>
<text x="56.5" y="196.2">than</text>
<text x="56.8" y="194.2">must</text>
<text x="61.9" y="196.2">40mA.</text>
<text x="62" y="192.1">voltage</text>
<text x="62.6" y="194.2">be</text>
<text x="66" y="194.2">adjusted</text>
<text x="70" y="192.1">input</text>
<text x="75.2" y="194.2">in</text>
<text x="76" y="192.1">connects</text>
<text x="78.1" y="194.2">firmware.</text>
<text x="85.6" y="192.1">to</text>
<text x="88.7" y="192.1">circuit</text>
<text x="95.9" y="192.1">ground.</text>
<text x="17.8" y="198.3">4.</text>
<text x="20.8" y="198.3">Uses</text>
<text x="26.4" y="198.3">WC1602A</text>
<text x="36.2" y="198.3">16x2</text>
<text x="42.1" y="198.3">LCD display;</text>
<text x="55.3" y="198.3">contrast</text>
<text x="64.3" y="198.3">set</text>
<text x="68.3" y="198.3">with</text>
<text x="73.3" y="198.3">RV1.</text>
</g>
<g font-size="1.8" fill="#a90000">
<text x="178.8" y="68.6" transform="rotate(-90 178.8 68.6)">27</text>
<text x="181.4" y="68.6" transform="rotate(-90 181.4 68.6)">17</text>
<text x="186.4" y="68.6" transform="rotate(-90 186.4 68.6)">30</text>
<text x="253.9" y="69.6">2</text>
<text x="257.6" y="67.4" transform="rotate(-90 257.6 67.4)">1</text>
<text x="71.7" y="75.9">1</text>
<text x="81" y="73.7" transform="rotate(-90 81 73.7)">10</text>
<text x="89.5" y="75.9">7</text>
<text x="171.4" y="75.9">28</text>
<text x="194.9" y="75.9">2</text>
<text x="234.9" y="73.4">1</text>
<text x="234.9" y="75.9">2</text>
<text x="257.6" y="73.7" transform="rotate(-90 257.6 73.7)">3</text>
<text x="71.1" y="78.5">12</text>
<text x="89.5" y="83.6">5</text>
<text x="89.5" y="81">8</text>
<text x="89.5" y="78.5">9</text>
<text x="172" y="78.5">3</text>
<text x="194.9" y="78.5">1</text>
<text x="194.9" y="81">5</text>
<text x="194.9" y="83.6">6</text>
<text x="234.9" y="78.5">3</text>
<text x="234.9" y="81">4</text>
<text x="234.9" y="83.6">5</text>
<text x="71.1" y="86.1">14</text>
<text x="89.5" y="86.1">4</text>
<text x="171.4" y="86.1">18</text>
<text x="194.9" y="86.1">7</text>
<text x="194.9" y="88.6">8</text>
<text x="234.9" y="86.1">6</text>
<text x="234.9" y="88.6">7</text>
<text x="81" y="90.9" transform="rotate(-90 81 90.9)">6</text>
<text x="171.4" y="91.2">19</text>
<text x="171.4" y="93.7">20</text>
<text x="194.3" y="93.7">10</text>
<text x="194.9" y="91.2">9</text>
<text x="234.9" y="91.2">8</text>
<text x="234.9" y="93.7">9</text>
<text x="171.4" y="96.3">21</text>
<text x="171.4" y="98.8">22</text>
<text x="171.4" y="101.3">23</text>
<text x="194.3" y="96.3">11</text>
<text x="194.3" y="98.8">12</text>
<text x="194.3" y="101.3">13</text>
<text x="234.3" y="96.3">10</text>
<text x="234.3" y="98.8">11</text>
<text x="234.3" y="101.3">12</text>
<text x="171.4" y="103.9">24</text>
<text x="171.4" y="106.4">25</text>
<text x="194.3" y="103.9">14</text>
<text x="194.3" y="106.4">15</text>
<text x="234.3" y="103.9">13</text>
<text x="234.3" y="106.4">14</text>
<text x="171.4" y="109">26</text>
<text x="194.3" y="109">16</text>
<text x="207.6" y="111.5">1</text>
<text x="234.3" y="109">15</text>
<text x="234.3" y="111.5">16</text>
<text x="181.4" y="116.9" transform="rotate(-90 181.4 116.9)">29</text>
<text x="183.9" y="116.3" transform="rotate(-90 183.9 116.3)">4</text>
<text x="207.6" y="116.6">2</text>
<text x="71.7" y="131.8">1</text>
<text x="81" y="129.6" transform="rotate(-90 81 129.6)">10</text>
<text x="89.5" y="131.8">7</text>
<text x="71.1" y="134.4">12</text>
<text x="89.5" y="136.9">8</text>
<text x="89.5" y="134.4">9</text>
<text x="117.4" y="134.4">1</text>
<text x="117.4" y="136.9">2</text>
<text x="135.2" y="136.9">7</text>
<text x="135.2" y="134.4">8</text>
<text x="71.1" y="142">14</text>
<text x="89.5" y="142">4</text>
<text x="89.5" y="139.4">5</text>
<text x="117.4" y="139.4">3</text>
<text x="117.4" y="142">4</text>
<text x="135.2" y="142">5</text>
<text x="135.2" y="139.4">6</text>
<text x="182.2" y="138.2">2</text>
<text x="194.9" y="138.2">3</text>
<text x="81" y="146.8" transform="rotate(-90 81 146.8)">6</text>
<text x="189" y="145.5" transform="rotate(-90 189 145.5)">1</text>
</g>
<text font-size="1.8" fill="#000084" x="17.6" y="105.1">GND XP-720</text>
<g font-size="1.8" fill="#008400">
<text x="19.8" y="133">TO NEGATIVE LOAD</text>
<text x="18.4" y="143.2">FROM NEG SUPPLY</text>
</g>
</svg>
